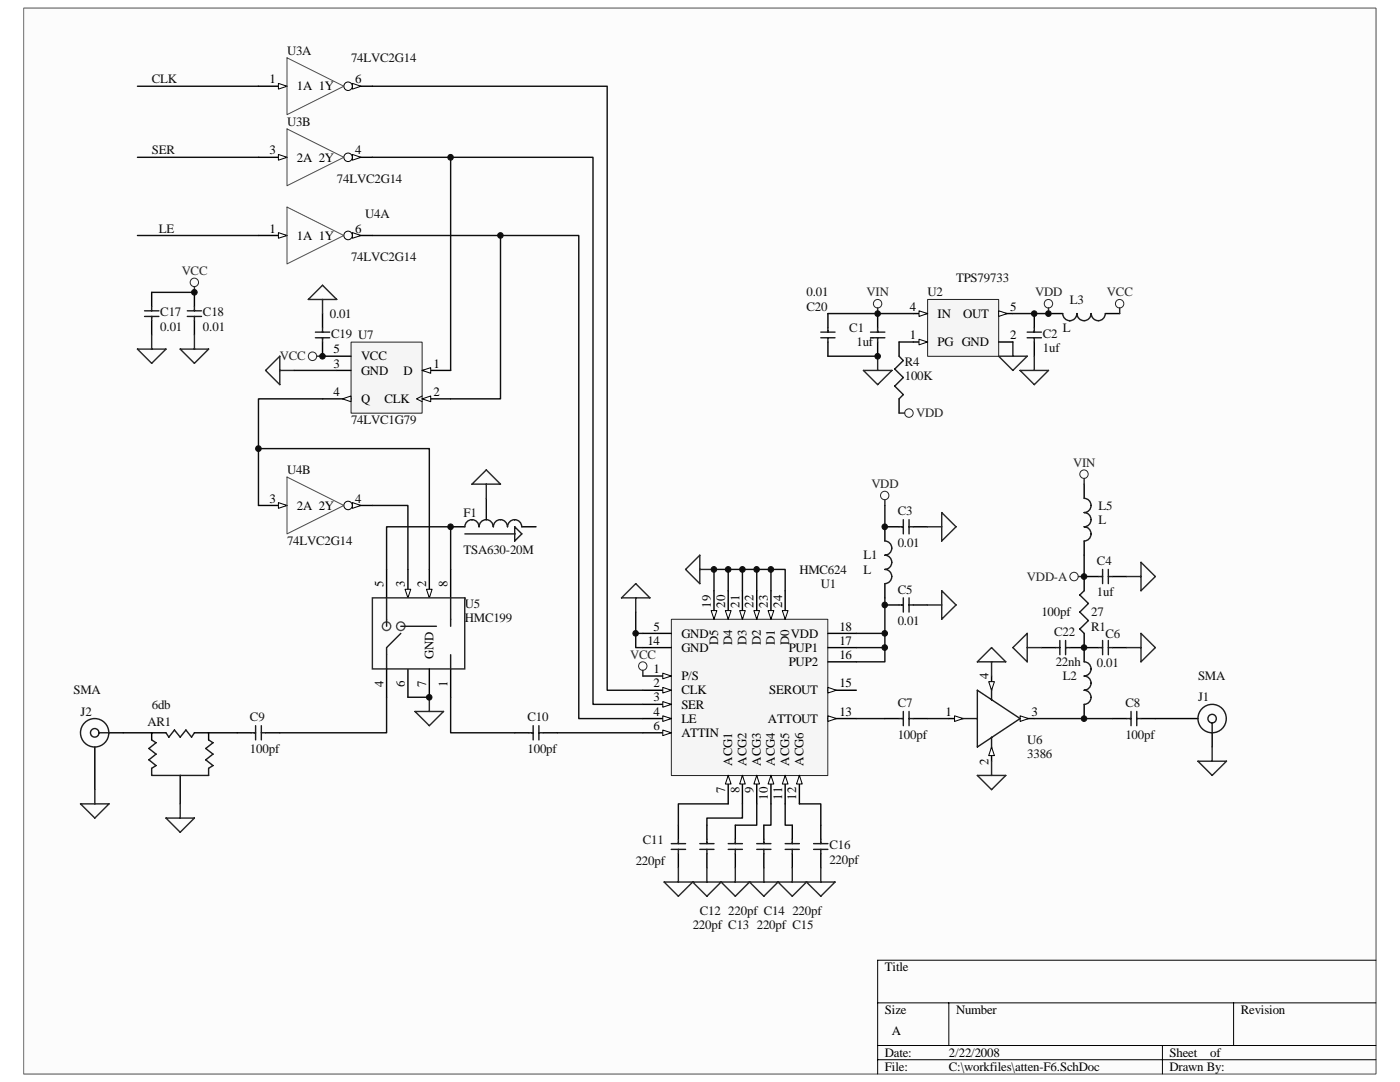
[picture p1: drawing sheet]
<svg xmlns="http://www.w3.org/2000/svg" width="279mm" height="216mm" viewBox="0 0 279 216" stroke-linecap="round" stroke-linejoin="round" font-family="sans-serif">
<path d="M4.7 1.7h269.9v212.6h-269.9z" fill="#fcfcfc"/>
<path d="M4.7 1.6h269.9v212.7h-269.9z" fill="none" stroke="#6e6e6e" stroke-width=".2"/>
<path d="M4.7 1.7h269.9v212.6h-269.9z" fill="#fcfcfc"/>
<path d="M4.7 1.6h269.9v212.7h-269.9z" fill="none" stroke="#6e6e6e" stroke-width=".2"/>
<path d="M274.6 191.6h-99.4v22.7M175.2 200.1h99.4M175.2 208.6h99.4M175.2 211.5h99.4M189.4 200.1v8.5M232 208.6v5.7M246.2 200.1v8.5" fill="none" stroke="#000" stroke-width=".2"/>
<path d="M18.9 149.1v8.5M21.8 146.2h2.8" fill="none" stroke="#000" stroke-width=".28"/>
<g fill="none" stroke="#1c1c1c" stroke-width=".28">
<path d="M19.8 146.2h2"/>
<circle cx="18.9" cy="146.2" r="2.83"/>
<circle cx="18.9" cy="146.2" r=".85"/>
</g>
<path d="M134 123.6h31.2v31.1h-31.2z" fill="#f5f5f5"/>
<path d="M134 123.6h31.2v31.1h-31.2z" fill="none" stroke="#262626" stroke-width=".2"/>
<path d="M128.3 137.7h5.7" fill="none" stroke="#000" stroke-width=".28"/>
<path d="M132.3 137.2l1.7 .5-1.7 .6z" fill="#fcfcfc" stroke="#000" stroke-width=".2"/>
<path d="M128.3 140.5h5.7" fill="none" stroke="#000" stroke-width=".28"/>
<path d="M132.3 140l1.7 .5-1.7 .6z" fill="#fcfcfc" stroke="#000" stroke-width=".2"/>
<path d="M128.3 143.4h5.7" fill="none" stroke="#000" stroke-width=".28"/>
<path d="M132.3 142.8l1.7 .6-1.7 .6z" fill="#fcfcfc" stroke="#000" stroke-width=".2"/>
<path d="M128.3 146.2h5.7" fill="none" stroke="#000" stroke-width=".28"/>
<path d="M132.3 145.7l1.7 .5-1.7 .6z" fill="#fcfcfc" stroke="#000" stroke-width=".2"/>
<path d="M128.3 134.9h5.7" fill="none" stroke="#000" stroke-width=".28"/>
<path d="M132.3 134.3l1.7 .6-1.7 .5z" fill="#fcfcfc" stroke="#000" stroke-width=".2"/>
<path d="M165.2 143.4h5.7" fill="none" stroke="#000" stroke-width=".28"/>
<path d="M165.2 142.8l1.7 .6-1.7 .6z" fill="#fcfcfc" stroke="#000" stroke-width=".2"/>
<path d="M128.3 126.4h5.7M165.2 126.4h5.7M165.2 129.2h5.7M165.2 132.1h5.7M165.2 137.7h5.7" fill="none" stroke="#000" stroke-width=".28"/>
<path d="M165.2 137.2l1.7 .5-1.7 .6z" fill="#fcfcfc" stroke="#000" stroke-width=".2"/>
<path d="M156.7 117.9v5.6M128.3 129.2h5.7" fill="none" stroke="#000" stroke-width=".28"/>
<path d="M156.1 121.8h1.2l-.6 1.7z" fill="#fcfcfc" stroke="#000" stroke-width=".2"/>
<path d="M153.9 117.9v5.6" fill="none" stroke="#000" stroke-width=".28"/>
<path d="M153.3 121.8h1.1l-.5 1.7z" fill="#fcfcfc" stroke="#000" stroke-width=".2"/>
<path d="M151 117.9v5.6" fill="none" stroke="#000" stroke-width=".28"/>
<path d="M150.5 121.8h1.1l-.6 1.7z" fill="#fcfcfc" stroke="#000" stroke-width=".2"/>
<path d="M148.2 117.9v5.6" fill="none" stroke="#000" stroke-width=".28"/>
<path d="M147.6 121.8h1.1l-.5 1.7z" fill="#fcfcfc" stroke="#000" stroke-width=".2"/>
<path d="M145.3 117.9v5.6" fill="none" stroke="#000" stroke-width=".28"/>
<path d="M144.8 121.8h1.1l-.6 1.7z" fill="#fcfcfc" stroke="#000" stroke-width=".2"/>
<path d="M142.5 117.9v5.6" fill="none" stroke="#000" stroke-width=".28"/>
<path d="M141.9 121.8h1.2l-.6 1.7z" fill="#fcfcfc" stroke="#000" stroke-width=".2"/>
<path d="M145.3 154.7v5.7" fill="none" stroke="#000" stroke-width=".28"/>
<path d="M145.3 154.7l.6 1.7h-1.1z" fill="#fcfcfc" stroke="#000" stroke-width=".2"/>
<path d="M148.2 154.7v5.7" fill="none" stroke="#000" stroke-width=".28"/>
<path d="M148.2 154.7l.5 1.7h-1.1z" fill="#fcfcfc" stroke="#000" stroke-width=".2"/>
<path d="M151 154.7v5.7" fill="none" stroke="#000" stroke-width=".28"/>
<path d="M151 154.7l.6 1.7h-1.1z" fill="#fcfcfc" stroke="#000" stroke-width=".2"/>
<path d="M153.9 154.7v5.7" fill="none" stroke="#000" stroke-width=".28"/>
<path d="M153.9 154.7l.5 1.7h-1.1z" fill="#fcfcfc" stroke="#000" stroke-width=".2"/>
<path d="M156.7 154.7v5.7" fill="none" stroke="#000" stroke-width=".28"/>
<path d="M156.7 154.7l.6 1.7h-1.2z" fill="#fcfcfc" stroke="#000" stroke-width=".2"/>
<path d="M159.5 154.7v5.7" fill="none" stroke="#000" stroke-width=".28"/>
<path d="M159.5 154.7l.6 1.7h-1.1z" fill="#fcfcfc" stroke="#000" stroke-width=".2"/>
<g fill="none" stroke="#000" stroke-width=".28">
<path d="M89.9 105.1h2.9M104.1 105.1h2.9M24.6 146.2h5.7M33.1 146.2h-2.8v1.4M36 154.7v5.7M38.8 146.2h2.8v1.4M41.6 146.2h8.6M53 146.2h2.8M102.7 146.2h2.9M108.4 146.2h2.9M176.6 143.4h2.8M182.3 143.4h2.8"/>
<path d="M203.6 143.4h2.8M135.4 164.7v2.8M135.4 170.3v2.9M141.1 164.7v2.8M141.1 170.3v2.9M146.7 164.7v2.8M146.7 170.3v2.9M152.4 164.7v2.8M152.4 170.3v2.9M158.1 164.7v2.8M158.1 170.3v2.9M163.8 164.7v2.8"/>
<path d="M163.8 170.3v2.9"/>
</g>
<g fill="none" stroke="#1c1c1c" stroke-width=".28">
<path d="M92.8 105.1a1.42 1.42 0 0 1 1.4-1.4 1.43 1.43 0 0 1 1.4 1.4 1.41 1.41 0 0 1 1.4-1.4 1.41 1.41 0 0 1 1.4 1.4M92.8 106.5h9.9M98.5 105.1a1.42 1.42 0 0 1 1.4-1.4 1.42 1.42 0 0 1 1.4 1.4 1.41 1.41 0 0 1 1.4-1.4 1.41 1.41 0 0 1 1.4 1.4M102.7 105.1l1.4 1.4-1.4 1.4zM30.3 147.6l.8 .6-1.4 1.2 1.4 1.1-1.4 1.1 1.4 1.2-.8 .5v1.4h11.3v-1.4l.9-.5-1.4-1.2 1.4-1.1-1.4-1.1 1.4-1.2-.9-.6M33.1 146.2l.6 .9 1.1-1.4 1.2 1.4 1.1-1.4 1.1 1.4 .6-.9M50.2 146.2h.8M51 144.8v2.8M52.2 146.2h.8M52.2 144.8v2.8M105.6 146.2h.8M106.4 144.8v2.8"/>
<path d="M107.5 146.2h.9M107.5 144.8v2.8M179.4 143.4h.9M180.3 142v2.8M181.4 143.4h.9M181.4 142v2.8M134 168.3h2.8M134 169.5h2.8M135.4 167.5v.8M135.4 169.5v.8M139.7 168.3h2.8M139.7 169.5h2.8"/>
<path d="M141.1 167.5v.8M141.1 169.5v.8M145.3 168.3h2.9M145.3 169.5h2.9M146.7 167.5v.8M146.7 169.5v.8M151 168.3h2.9M151 169.5h2.9M152.4 167.5v.8M152.4 169.5v.8M156.7 168.3h2.8M156.7 169.5h2.8"/>
<path d="M158.1 167.5v.8M158.1 169.5v.8M162.4 168.3h2.8M162.4 169.5h2.8M163.8 167.5v.8M163.8 169.5v.8"/>
</g>
<g fill="none" stroke="#262626" stroke-width=".28">
<path d="M94.2 96.6l2.8-2.8 2.9 2.8zM97 96.6v2.8M176.6 99.7v1.2M124 119.3l2.9-2.8 2.8 2.8zM126.9 119.3v2.8M136.8 113.6l2.9-2.8v5.7zM139.7 113.6h2.8M33.1 163.2h5.7l-2.8 2.9zM36 160.4v2.8M132.5 176h34.1l-2.8 2.8-2.8-2.8-2.9 2.8-2.8-2.8-2.9 2.8-2.8-2.8-2.9 2.8-2.8-2.8-2.8 2.8-2.9-2.8-2.8 2.8zM135.4 173.2v2.8M141.1 173.2v2.8"/>
<path d="M146.7 173.2v2.8M152.4 173.2v2.8M158.1 173.2v2.8M163.8 173.2v2.8"/>
</g>
<g fill="none" stroke="#0e0e0e" stroke-width=".28">
<path d="M74.3 17.2h46.9v120.5h7.1M74.3 47h41.2v96.4h12.8M97 99.4v4.3M142.5 117.9v-4.3h14.2v4.3M145.3 113.6v4.3M148.2 113.6v4.3M151 113.6v4.3M153.9 113.6v4.3M126.9 122.1v7.1h1.4M126.9 126.4h1.4M170.9 129.2h5.7M176.6 126.4v5.7h-5.7"/>
<path d="M111.3 146.2h17M170.9 143.4h5.7M145.3 160.4h-9.9v4.3M148.2 160.4v2.8h-7.1v1.5M151 160.4v4.3h-4.3M153.9 160.4v4.3h-1.5M156.7 160.4v4.3h1.4M159.5 160.4h4.3v4.3"/>
</g>
<circle cx="176.6" cy="98.9" r=".84" fill="none" stroke="#262626" stroke-width=".2"/>
<path d="M203.6 142.8l1.7 .6-1.7 .6z" fill="#fcfcfc" stroke="#000" stroke-width=".2"/>
<path d="M189.4 143.4h2.8" fill="none" stroke="#000" stroke-width=".28"/>
<path d="M190.5 142.8l1.7 .6-1.7 .6z" fill="#fcfcfc" stroke="#000" stroke-width=".2"/>
<path d="M197.9 149.1v2.8" fill="none" stroke="#000" stroke-width=".28"/>
<path d="M197.9 149.1l.6 1.7h-1.2z" fill="#fcfcfc" stroke="#000" stroke-width=".2"/>
<path d="M197.9 134.9v2.8" fill="none" stroke="#000" stroke-width=".28"/>
<path d="M197.3 136h1.2l-.6 1.7z" fill="#fcfcfc" stroke="#000" stroke-width=".2"/>
<g fill="none" stroke="#1c1c1c" stroke-width=".28">
<path d="M173.7 66.3h2.9M173.7 67.4h2.9M175.2 65.4v.9M175.2 67.4v.8M205 66.3h2.8M205 67.4h2.8M206.4 65.4v.9M206.4 67.4v.8M176.6 107.9a1.42 1.42 0 0 1 1.4 1.5 1.42 1.42 0 0 1-1.4 1.4 1.42 1.42 0 0 1 1.4 1.4 1.42 1.42 0 0 1-1.4 1.4 1.42 1.42 0 0 1 1.4 1.4 1.42 1.42 0 0 1-1.4 1.5M179.4 105.1h.9M180.3 103.7v2.8M180.3 119.3v2.8"/>
<path d="M181.4 105.1h.9M181.4 103.7v2.8M181.4 119.3v2.8M216.4 117.9l-.9 .8 1.7 1.7-1.7 1.7 1.7 1.7-1.7 1.7 .9 .9M219.2 115h.8M220 113.6v2.9M221.2 115h.8M221.2 113.6v2.9M179.4 120.7h.9M181.4 120.7h.9M195.1 137.7l8.5 5.7-8.5 5.7zM197.9 137.7v2"/>
<path d="M216.4 132.1a1.42 1.42 0 0 1 1.3 1.4 1.42 1.42 0 0 1-1.3 1.4 1.42 1.42 0 0 1 1.3 1.4 1.42 1.42 0 0 1-1.3 1.4 1.41 1.41 0 0 1 1.3 1.4 1.41 1.41 0 0 1-1.3 1.4M219.2 129.2h.8M220 127.8v2.8M221.2 127.8v2.8M221.2 129.2h.8M192.2 143.4h2.9M197.9 147.1v2M224.9 143.4h.8M225.7 142v2.8M226.9 143.4h.8M226.9 142v2.8M241.9 144.3v1.9"/>
<circle cx="241.9" cy="143.4" r=".84"/>
<circle cx="241.9" cy="143.4" r="2.83"/>
</g>
<path d="M27.4 17.2h24.2M27.4 31.4h24.2M27.4 47h24.2M176.6 119.3v7.1h-5.7M176.6 100.9v4.2M216.4 110.8v4.2M185.1 143.4h4.3M206.4 143.4h15.6" fill="none" stroke="#0e0e0e" stroke-width=".28"/>
<g fill="none" stroke="#262626" stroke-width=".28">
<path d="M172.3 73.9h5.7l-2.8 2.9zM175.2 61.4v1.2M175.2 71.1v2.8M199.3 71.1h5.7l-2.9 2.8zM202.1 68.2v2.9M203.6 73.9h5.7l-2.9 2.9zM206.4 71.1v2.8M209.3 61.4v1.2M185.1 105.1h2.8M187.9 102.3l2.9 2.8-2.9 2.8zM187.9 117.9l2.9 2.8-2.9 2.8zM215.2 115h1.2"/>
<path d="M224.9 115h2.8M227.7 112.2l2.9 2.8-2.9 2.9zM185.1 120.7h2.8M197.9 132.1v2.8M197.9 129.2l2.8 2.9h-5.6zM224.9 129.2h2.8M227.7 126.4l2.9 2.8-2.9 2.9zM18.9 157.6v2.8M195.1 154.7h5.6l-2.8 2.9zM197.9 151.9v2.8M239.1 151.9h5.7l-2.9 2.8zM241.9 149.1v2.8"/>
<path d="M16.1 160.4h5.7l-2.9 2.8z"/>
</g>
<g fill="none" stroke="#000" stroke-width=".28">
<path d="M175.2 62.6v2.8M175.2 68.2v2.9M206.4 62.6v2.8M206.4 68.2v2.9M176.6 116.5v2.8M179.4 105.1h-2.8v2.8M182.3 105.1h2.8M219.2 115h-2.8v2.9M222 115h2.9M176.6 120.7h2.8M182.3 120.7h2.8M216.4 126.4v5.7"/>
<path d="M216.4 129.2h2.8M222 129.2h2.9M216.4 140.5v2.9M222 143.4h2.9M227.7 143.4h11.4M241.9 146.2v2.9"/>
</g>
<g fill="none" stroke="#262626" stroke-width=".2">
<circle cx="175.1" cy="60.6" r=".84"/>
<circle cx="209.2" cy="60.6" r=".84"/>
<circle cx="214.3" cy="115" r=".84"/>
</g>
<path d="M185.1 59.8h14.2v11.3h-14.2z" fill="#f5f5f5"/>
<path d="M185.1 59.8h14.2v11.3h-14.2z" fill="none" stroke="#262626" stroke-width=".2"/>
<path d="M182.3 62.6h2.8" fill="none" stroke="#000" stroke-width=".28"/>
<path d="M183.4 62l1.7 .6-1.7 .5z" fill="#fcfcfc" stroke="#000" stroke-width=".2"/>
<path d="M199.3 62.6h2.8" fill="none" stroke="#000" stroke-width=".28"/>
<path d="M199.3 62l1.7 .6-1.7 .5z" fill="#fcfcfc" stroke="#000" stroke-width=".2"/>
<path d="M182.3 68.2h2.8" fill="none" stroke="#000" stroke-width=".28"/>
<path d="M183.4 67.7l1.7 .5-1.7 .6z" fill="#fcfcfc" stroke="#000" stroke-width=".2"/>
<path d="M179.4 68.2v2.9M179.4 79.6v2.8M199.3 68.2h2.8M51.6 100.9h5.7" fill="none" stroke="#000" stroke-width=".28"/>
<path d="M202.1 62.6h7.2" fill="none" stroke="#0e0e0e" stroke-width=".28"/>
<path d="M179.4 71.1l.9 .8-1.7 1.7 1.7 1.7-1.7 1.7 1.7 1.7-.9 .9" fill="none" stroke="#1c1c1c" stroke-width=".28"/>
<circle cx="181.4" cy="82.4" r=".85" fill="none" stroke="#262626" stroke-width=".2"/>
<path d="M179.4 82.4h1.2" fill="none" stroke="#262626" stroke-width=".28"/>
<path d="M55.6 100.3l1.7 .6-1.7 .5z" fill="#fcfcfc" stroke="#000" stroke-width=".2"/>
<path d="M68.6 100.9h5.7" fill="none" stroke="#000" stroke-width=".28"/>
<g fill="#fcfcfc" stroke="#000" stroke-width=".2">
<path d="M70.3 100.3l1.7 .6-1.7 .5z"/>
<circle cx="69.5" cy="100.9" r=".85"/>
</g>
<path d="M57.3 95.2l11.3 5.7-11.3 5.6z" fill="none" stroke="#4c4c4c" stroke-width=".2"/>
<path d="M51.6 17.2h5.7" fill="none" stroke="#000" stroke-width=".28"/>
<path d="M55.6 16.6l1.7 .6-1.7 .6z" fill="#fcfcfc" stroke="#000" stroke-width=".2"/>
<path d="M68.6 17.2h5.7" fill="none" stroke="#000" stroke-width=".28"/>
<g fill="#fcfcfc" stroke="#000" stroke-width=".2">
<path d="M70.3 16.6l1.7 .6-1.7 .6z"/>
<circle cx="69.5" cy="17.2" r=".85"/>
</g>
<path d="M57.3 11.5l11.3 5.7-11.3 5.7z" fill="none" stroke="#4c4c4c" stroke-width=".2"/>
<path d="M51.6 31.4h5.7" fill="none" stroke="#000" stroke-width=".28"/>
<path d="M55.6 30.8l1.7 .6-1.7 .6z" fill="#fcfcfc" stroke="#000" stroke-width=".2"/>
<path d="M68.6 31.4h5.7" fill="none" stroke="#000" stroke-width=".28"/>
<g fill="#fcfcfc" stroke="#000" stroke-width=".2">
<path d="M70.3 30.8l1.7 .6-1.7 .6z"/>
<circle cx="69.5" cy="31.4" r=".85"/>
</g>
<path d="M57.3 25.7l11.3 5.7-11.3 5.7z" fill="none" stroke="#4c4c4c" stroke-width=".2"/>
<path d="M51.6 47h5.7" fill="none" stroke="#000" stroke-width=".28"/>
<path d="M55.6 46.4l1.7 .6-1.7 .5z" fill="#fcfcfc" stroke="#000" stroke-width=".2"/>
<path d="M68.6 47h5.7" fill="none" stroke="#000" stroke-width=".28"/>
<g fill="#fcfcfc" stroke="#000" stroke-width=".2">
<path d="M70.3 46.4l1.7 .6-1.7 .5z"/>
<circle cx="69.5" cy="47" r=".85"/>
</g>
<path d="M57.3 41.3l11.3 5.7-11.3 5.7z" fill="none" stroke="#4c4c4c" stroke-width=".2"/>
<path d="M87.1 126.4l2.8 2.8" fill="none" stroke="#1c1c1c" stroke-width=".28"/>
<path d="M77.2 113.6v5.7M89.9 113.6v5.7M89.9 133.5v5.6" fill="none" stroke="#000" stroke-width=".28"/>
<g fill="#fcfcfc" stroke="#4c4c4c" stroke-width=".28">
<circle cx="89.9" cy="125" r=".85"/>
<circle cx="87.1" cy="125" r=".85"/>
</g>
<path d="M89.9 129.2v1.4" fill="none" stroke="#1c1c1c" stroke-width=".28"/>
<path d="M81.4 113.6v5.7" fill="none" stroke="#000" stroke-width=".28"/>
<path d="M80.8 117.6h1.2l-.6 1.7z" fill="#fcfcfc" stroke="#000" stroke-width=".2"/>
<path d="M85.7 113.6v5.7" fill="none" stroke="#000" stroke-width=".28"/>
<path d="M85.1 117.6h1.1l-.5 1.7z" fill="#fcfcfc" stroke="#000" stroke-width=".2"/>
<path d="M81.4 133.5v5.6" fill="none" stroke="#000" stroke-width=".28"/>
<path d="M74.3 119.3v14.2h18.5v-14.2z" fill-rule="evenodd" fill="#fcfcfc" stroke="#262626" stroke-width=".28"/>
<path d="M80 126.4l-2.8 2.8" fill="none" stroke="#1c1c1c" stroke-width=".28"/>
<path d="M77.2 133.5v5.6" fill="none" stroke="#000" stroke-width=".28"/>
<g fill="#fcfcfc" stroke="#4c4c4c" stroke-width=".28">
<circle cx="80" cy="125" r=".84"/>
<circle cx="77.1" cy="125" r=".85"/>
</g>
<path d="M77.2 119.3v5.7M89.9 119.3v5.7M77.2 129.2v4.3M80 125h7.1M89.9 130.6v2.9" fill="none" stroke="#1c1c1c" stroke-width=".28"/>
<path d="M85.7 133.5v5.6" fill="none" stroke="#000" stroke-width=".28"/>
<path d="M77.2 113.6v-8.5h12.7v8.5M77.2 139.1v7.1h-21.4M81.4 139.1h4.3M89.9 139.1v7.1h12.8" fill="none" stroke="#0e0e0e" stroke-width=".28"/>
<path d="M85.7 139.1v2.9M128.3 133.8v1.1M82.8 142h5.7l-2.8 2.8z" fill="none" stroke="#262626" stroke-width=".28"/>
<circle cx="128.3" cy="132.9" r=".84" fill="none" stroke="#262626" stroke-width=".2"/>
<path d="M70.1 68.3h14.1v14.1h-14.1z" fill="#f5f5f5"/>
<path d="M70.1 68.3h14.1v14.1h-14.1z" fill="none" stroke="#262626" stroke-width=".2"/>
<path d="M84.3 79.6h5.6" fill="none" stroke="#000" stroke-width=".28"/>
<path d="M84.3 79l-1.2 .6 1.2 .6" fill="none" stroke="#000" stroke-width=".2"/>
<path d="M84.3 79.6l1.7-.6v1.2z" fill="#fcfcfc" stroke="#000" stroke-width=".2"/>
<path d="M84.3 73.9h5.6" fill="none" stroke="#000" stroke-width=".28"/>
<path d="M84.3 73.9l1.7-.5v1.1z" fill="#fcfcfc" stroke="#000" stroke-width=".2"/>
<path d="M64.4 71.1h5.6M64.4 79.6h5.6" fill="none" stroke="#000" stroke-width=".28"/>
<path d="M68.3 79.6l1.7-.6v1.2z" fill="#fcfcfc" stroke="#000" stroke-width=".2"/>
<g fill="none" stroke="#000" stroke-width=".28">
<path d="M30.3 58.3v2.9M38.8 58.3v2.9M30.3 64v2.8M38.8 64v2.8M64.4 62.6v2.8M64.4 68.2v2.9M67.2 73.9h2.8M165.2 62.6v2.8M165.2 68.2v2.9M209.3 62.6h2.8M220.6 62.6h2.9M216.4 96.6v2.8"/>
<path d="M216.4 107.9v2.9M207.8 129.2h2.9M213.5 129.2h2.9"/>
</g>
<path d="M74.3 31.4h15.6v42.5M89.9 31.4h28.4v109.1h10M30.3 58.3h8.5M99.9 47v32.6h-10M58.7 73.9h8.5M64.4 79.6h-12.8v21.3M165.2 62.6h17.1M165.2 71.1h10M179.4 68.2h2.9M51.6 89.5h34.1v24.1M74.3 100.9h7.1v12.7" fill="none" stroke="#0e0e0e" stroke-width=".28"/>
<g fill="none" stroke="#262626" stroke-width=".2">
<circle cx="38.8" cy="56.3" r=".84"/>
<circle cx="62.4" cy="71.1" r=".85"/>
<circle cx="223.4" cy="60.6" r=".84"/>
<circle cx="216.3" cy="94.6" r=".84"/>
</g>
<g fill="none" stroke="#262626" stroke-width=".28">
<path d="M38.8 57.2v1.1M64.4 56.9l2.8 2.9h-5.7zM64.4 59.8v2.8M27.4 69.7h5.7l-2.8 2.8zM30.3 66.8v2.9M36 69.7h5.6l-2.8 2.8zM38.8 66.8v2.9M55.8 71.1v5.7l-2.8-2.9zM55.8 73.9h2.9M63.2 71.1h1.2M223.5 61.4v1.2M216.4 95.5v1.1"/>
<path d="M202.1 129.2l2.9-2.8v5.7zM205 129.2h2.8"/>
</g>
<g fill="none" stroke="#1c1c1c" stroke-width=".28">
<path d="M28.9 63.1h2.8M28.9 62h2.8M30.3 61.2v.8M30.3 63.1v.9M37.4 63.1h2.8M37.4 62h2.8M38.8 61.2v.8M38.8 63.1v.9M62.9 67.4h2.9M62.9 66.3h2.9M64.4 65.4v.9M64.4 67.4v.8"/>
<path d="M163.8 67.4h2.8M163.8 66.3h2.8M165.2 65.4v.9M165.2 67.4v.8M212.1 62.6a1.42 1.42 0 0 0 1.4 1.4 1.4 1.4 0 0 0 1.4-1.4M214.9 62.6a1.41 1.41 0 0 0 1.4 1.4 1.41 1.41 0 0 0 1.4-1.4M217.8 62.6a1.4 1.4 0 0 0 1.4 1.4 1.4 1.4 0 0 0 1.4-1.4M216.4 99.4a1.42 1.42 0 0 1 1.3 1.5 1.42 1.42 0 0 1-1.3 1.4 1.42 1.42 0 0 1 1.3 1.4 1.42 1.42 0 0 1-1.3 1.4 1.42 1.42 0 0 1 1.3 1.4 1.42 1.42 0 0 1-1.3 1.4M210.7 129.2h.8M211.5 127.8v2.8M212.7 129.2h.8M212.7 127.8v2.8"/>
</g>
<g fill="#0e0e0e" stroke="#0e0e0e" stroke-width=".2">
<circle cx="38.8" cy="58.3" r=".56"/>
<circle cx="51.6" cy="89.5" r=".57"/>
<circle cx="64.4" cy="71.1" r=".56"/>
<circle cx="85.7" cy="139.1" r=".56"/>
<circle cx="89.9" cy="105.1" r=".56"/>
<circle cx="89.9" cy="31.4" r=".56"/>
<circle cx="99.9" cy="47" r=".55"/>
<circle cx="126.8" cy="126.4" r=".55"/>
<circle cx="142.5" cy="113.6" r=".56"/>
<circle cx="145.3" cy="113.6" r=".57"/>
<circle cx="148.2" cy="113.6" r=".56"/>
<circle cx="151" cy="113.6" r=".56"/>
<circle cx="153.8" cy="113.6" r=".56"/>
<circle cx="175.1" cy="71.1" r=".56"/>
<circle cx="175.1" cy="62.6" r=".56"/>
<circle cx="176.6" cy="129.2" r=".56"/>
<circle cx="176.6" cy="126.4" r=".56"/>
<circle cx="176.6" cy="120.7" r=".56"/>
<circle cx="176.6" cy="105.1" r=".56"/>
<circle cx="206.4" cy="62.6" r=".55"/>
<circle cx="209.2" cy="62.6" r=".55"/>
<circle cx="216.3" cy="143.4" r=".56"/>
<circle cx="216.3" cy="129.2" r=".56"/>
<circle cx="216.3" cy="115" r=".56"/>
</g>
<g font-size="2.6" fill="#0e0e0e">
<text x="57.3" y="11">U3A</text>
<text x="30.3" y="16.6">CLK</text>
<text x="70.1" y="12.4">74LVC2G14</text>
<text x="57.3" y="25.1">U3B</text>
<text x="30.3" y="30.8">SER</text>
<text x="67.2" y="36.5">74LVC2G14</text>
<text x="31.7" y="46.4">LE</text>
<text x="72.9" y="43.6">U4A</text>
<text x="70.1" y="52.1">74LVC2G14</text>
<text x="161" y="59.2">0.01</text>
<text x="185.1" y="59.2">U2</text>
<text x="190.8" y="56.3">TPS79733</text>
<text x="32" y="63.1">C17</text>
<text x="32" y="66">0.01</text>
<text x="40.5" y="63.1">C18</text>
<text x="40.5" y="66">0.01</text>
<text x="65.8" y="63.4">0.01</text>
<text x="161" y="62">C20</text>
<text x="213.5" y="60.6">L3</text>
<text x="66.1" y="67.4">C19 U7</text>
<text x="169.5" y="66.3">C1</text>
<text x="170.9" y="69.1">1uf</text>
<text x="208.1" y="67.4">C2</text>
<text x="208.1" y="70.2">1uf</text>
<text x="212.1" y="66.3">L</text>
<text x="180.6" y="73.1">R4</text>
<text x="180.6" y="75.9">100K</text>
<text x="70.1" y="84.7">74LVC1G79</text>
<text x="57.3" y="94.6">U4B</text>
<text x="219.2" y="101.7">L5</text>
<text x="92.5" y="103.1">F1</text>
<text x="179.2" y="102.8">C3</text>
<text x="219.2" y="104.5">L</text>
<text x="57.3" y="108.8">74LVC2G14</text>
<text x="92.5" y="110.5">TSA630-20M</text>
<text x="172.3" y="111.6">L1</text>
<text x="179.2" y="109.1">0.01</text>
<text x="218.9" y="112.8">C4</text>
<text x="159.6" y="114.5">HMC624</text>
<text x="163.8" y="117.3">U1</text>
<text x="172.3" y="114.5">L</text>
<text x="179.2" y="118.4">C5</text>
<text x="218.9" y="119">1uf</text>
<text x="92.8" y="121.3">U5</text>
<text x="92.8" y="124.1">HMC199</text>
<text x="179.2" y="124.7">0.01</text>
<text x="207.8" y="123">100pf</text>
<text x="217.8" y="125.8">R1</text>
<text x="217.8" y="123">27</text>
<text x="210.4" y="126.9">C22</text>
<text x="220.6" y="127.2">C6</text>
<text x="210.7" y="132.9">22nh</text>
<text x="212.1" y="135.7">L2</text>
<text x="218.9" y="133.2">0.01</text>
<text x="239.1" y="135.7">SMA</text>
<text x="14.7" y="138.6">SMA</text>
<text x="16.1" y="142.8">J2</text>
<text x="30.3" y="141.4">6db</text>
<text x="49.9" y="144">C9</text>
<text x="105.3" y="144">C10</text>
<text x="179.2" y="141.1">C7</text>
<text x="224.6" y="141.1">C8</text>
<text x="239.1" y="140">J1</text>
<text x="29.4" y="144.8">AR1</text>
<text x="179.2" y="147.4">100pf</text>
<text x="205" y="148.5">U6</text>
<text x="224.6" y="147.4">100pf</text>
<text x="49.9" y="150.2">100pf</text>
<text x="105.3" y="150.2">100pf</text>
<text x="205" y="151.3">3386</text>
<text x="126.9" y="172.6">220pf</text>
<text x="128.3" y="168.3">C11</text>
<text x="165.5" y="169.5">C16</text>
<text x="165.5" y="172.3">220pf</text>
<text x="138.2" y="185.4">220pf C13</text>
<text x="139.7" y="182.5">C12</text>
<text x="145.4" y="182.5">220pf C14</text>
<text x="151" y="185.4">220pf C15</text>
<text x="158.1" y="182.5">220pf</text>
</g>
<g font-size="2.6">
<text x="53.8" y="16.6">1</text>
<text x="70.9" y="16.6">6</text>
<text x="59.3" y="18.1">1A 1Y</text>
<text x="53.8" y="30.8">3</text>
<text x="59.3" y="32.2">2A 2Y</text>
<text x="70.9" y="30.8">4</text>
<text x="53.8" y="46.4">1</text>
<text x="59.3" y="47.8">1A 1Y</text>
<text x="70.9" y="46.4">6</text>
<text x="181.6" y="62">4</text>
<text x="187.1" y="63.4">IN</text>
<text x="192.2" y="63.4">OUT</text>
<text x="201.6" y="62">5</text>
<text x="66.5" y="70.5">5</text>
<text x="72.1" y="71.9">VCC</text>
<text x="181.6" y="67.7">1</text>
<text x="187.1" y="69.1">PG GND</text>
<text x="201.6" y="67.7">2</text>
<text x="66.5" y="73.3">3</text>
<text x="72.1" y="74.8">GND</text>
<text x="80.5" y="74.8">D</text>
<text x="86.5" y="73.3">1</text>
<text x="66.5" y="79">4</text>
<text x="72.1" y="80.4">Q</text>
<text x="76.7" y="80.4">CLK</text>
<text x="86.5" y="79">2</text>
<text x="53.8" y="100.3">3</text>
<text x="59.3" y="101.7">2A 2Y</text>
<text x="70.9" y="100.3">4</text>
<text x="76.5" y="117" transform="rotate(-90 76.5 117)">5</text>
<text x="80.8" y="117" transform="rotate(-90 80.8 117)">3</text>
<text x="85.1" y="117" transform="rotate(-90 85.1 117)">2</text>
<text x="89.3" y="117" transform="rotate(-90 89.3 117)">8</text>
<text x="130.5" y="125.8">5</text>
<text x="141.9" y="121.3" transform="rotate(-90 141.9 121.3)">19</text>
<text x="144.7" y="121.3" transform="rotate(-90 144.7 121.3)">20</text>
<text x="147.6" y="121.3" transform="rotate(-90 147.6 121.3)">21</text>
<text x="150.4" y="121.3" transform="rotate(-90 150.4 121.3)">22</text>
<text x="153.2" y="121.3" transform="rotate(-90 153.2 121.3)">23</text>
<text x="156.1" y="121.3" transform="rotate(-90 156.1 121.3)">24</text>
<text x="167.5" y="125.8">18</text>
<text x="82.2" y="131.5" transform="rotate(-90 82.2 131.5)">GND</text>
<text x="86.5" y="131.5" transform="rotate(-90 86.5 131.5)">GND</text>
<text x="129.2" y="128.6">14</text>
<text x="136" y="127.2">GND</text>
<text x="136" y="130">GND</text>
<text x="143.3" y="128.7" transform="rotate(-90 143.3 128.7)">D5</text>
<text x="146.1" y="128.7" transform="rotate(-90 146.1 128.7)">D4</text>
<text x="149" y="128.7" transform="rotate(-90 149 128.7)">D3</text>
<text x="151.8" y="128.7" transform="rotate(-90 151.8 128.7)">D2</text>
<text x="154.7" y="128.7" transform="rotate(-90 154.7 128.7)">D1</text>
<text x="157.4" y="130">PUP1</text>
<text x="157.5" y="128.7" transform="rotate(-90 157.5 128.7)">D0</text>
<text x="157.8" y="127.2">VDD</text>
<text x="167.5" y="128.6">17</text>
<text x="167.5" y="131.5">16</text>
<text x="76.5" y="137.1" transform="rotate(-90 76.5 137.1)">4</text>
<text x="80.8" y="137.1" transform="rotate(-90 80.8 137.1)">6</text>
<text x="85.1" y="137.1" transform="rotate(-90 85.1 137.1)">7</text>
<text x="89.3" y="137.1" transform="rotate(-90 89.3 137.1)">1</text>
<text x="130.5" y="137.1">2</text>
<text x="130.5" y="134.3">1</text>
<text x="136" y="135.7">P/S</text>
<text x="157.4" y="132.9">PUP2</text>
<text x="167.5" y="137.1">15</text>
<text x="197.3" y="135.5" transform="rotate(-90 197.3 135.5)">4</text>
<text x="130.5" y="140">3</text>
<text x="130.5" y="142.8">4</text>
<text x="136" y="138.6">CLK</text>
<text x="136" y="141.4">SER</text>
<text x="153.5" y="138.6">SEROUT</text>
<text x="167.5" y="142.8">13</text>
<text x="188.7" y="142.8">1</text>
<text x="205.8" y="142.8">3</text>
<text x="130.5" y="145.6">6</text>
<text x="136" y="144.2">LE</text>
<text x="136" y="147.1">ATTIN</text>
<text x="153.3" y="144.2">ATTOUT</text>
<text x="146.1" y="152.8" transform="rotate(-90 146.1 152.8)">ACG1</text>
<text x="149" y="152.8" transform="rotate(-90 149 152.8)">ACG2</text>
<text x="151.8" y="152.8" transform="rotate(-90 151.8 152.8)">ACG3</text>
<text x="154.7" y="152.8" transform="rotate(-90 154.7 152.8)">ACG4</text>
<text x="157.5" y="152.8" transform="rotate(-90 157.5 152.8)">ACG5</text>
<text x="160.3" y="152.8" transform="rotate(-90 160.3 152.8)">ACG6</text>
<text x="197.3" y="152.7" transform="rotate(-90 197.3 152.7)">2</text>
<text x="144.7" y="158.3" transform="rotate(-90 144.7 158.3)">7</text>
<text x="147.6" y="158.3" transform="rotate(-90 147.6 158.3)">8</text>
<text x="150.4" y="158.3" transform="rotate(-90 150.4 158.3)">9</text>
<text x="153.2" y="159.6" transform="rotate(-90 153.2 159.6)">10</text>
<text x="156.1" y="159.6" transform="rotate(-90 156.1 159.6)">11</text>
<text x="158.9" y="159.6" transform="rotate(-90 158.9 159.6)">12</text>
<text x="176.6" y="193.8">Title</text>
<text x="176.6" y="202.3">Size</text>
<text x="190.8" y="202.3">Number</text>
<text x="247.6" y="202.3">Revision</text>
<text x="178" y="206.6">A</text>
<text x="176.6" y="210.8">Date:</text>
<text x="176.6" y="213.7">File:</text>
<text x="189.4" y="210.8">2/22/2008</text>
<text x="189.4" y="213.7">C:\workfiles\atten-F6.SchDoc</text>
<text x="233.4" y="210.8">Sheet</text>
<text x="233.4" y="213.7">Drawn By:</text>
<text x="241.5" y="210.8">of</text>
</g>
<g font-size="2.6" fill="#262626">
<text x="36.3" y="54.9">VCC</text>
<text x="173" y="59.2">VIN</text>
<text x="206.6" y="59.2">VDD</text>
<text x="220.9" y="59.2">VCC</text>
<text x="55.8" y="71.9">VCC</text>
<text x="182.8" y="83.3">VDD</text>
<text x="214.1" y="93.2">VIN</text>
<text x="173.9" y="97.5">VDD</text>
<text x="204.9" y="115.9">VDD-A</text>
<text x="125.8" y="131.5">VCC</text>
</g>
</svg>
